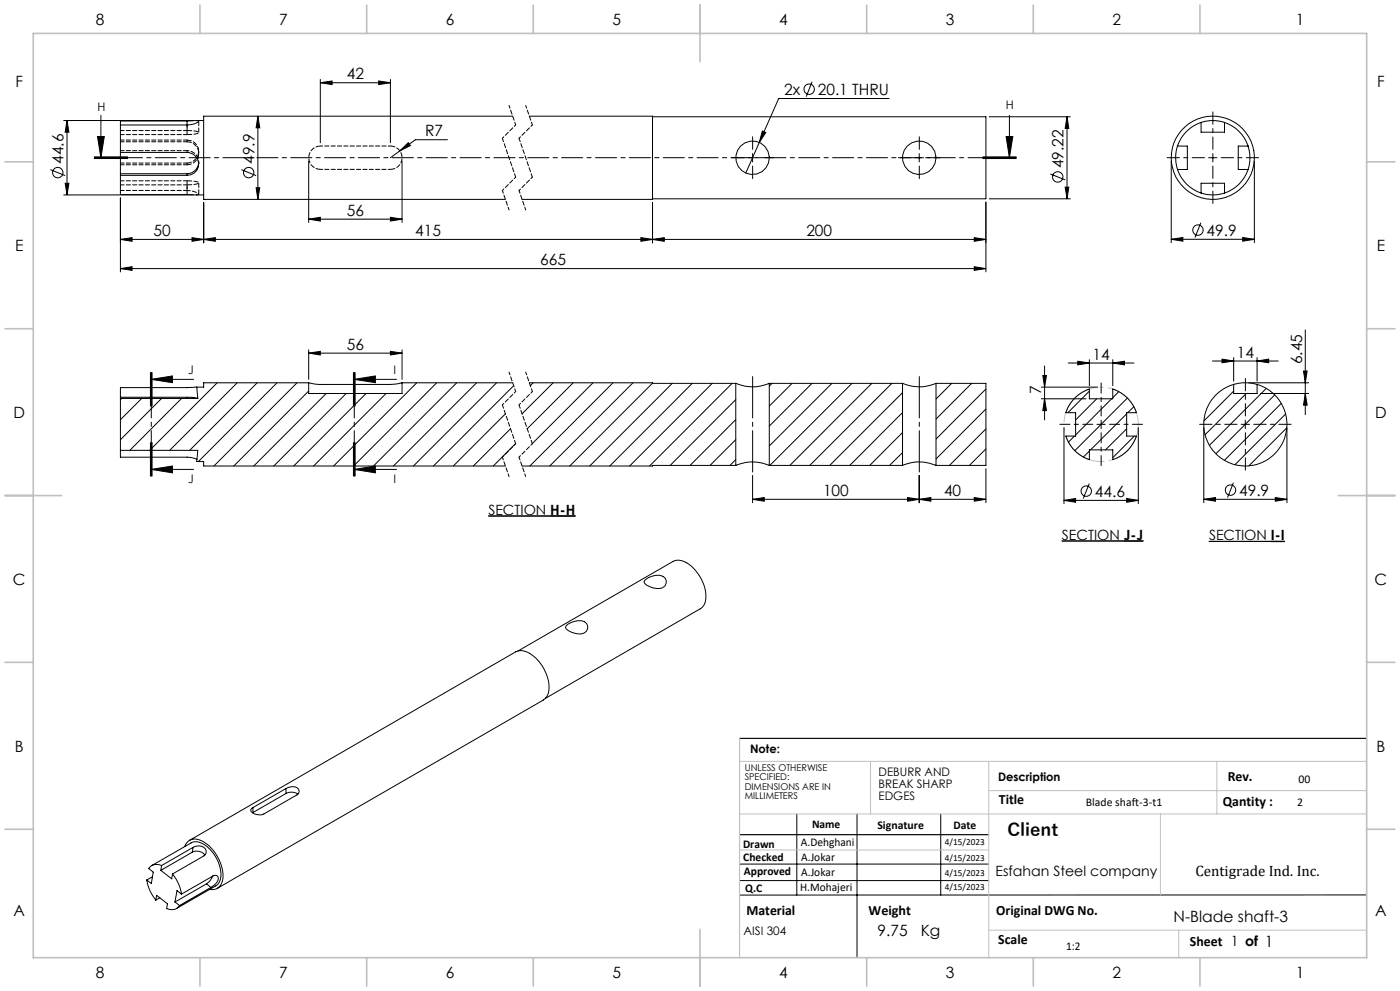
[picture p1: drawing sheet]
<svg xmlns="http://www.w3.org/2000/svg" width="420mm" height="297mm" viewBox="0 0 420 297" stroke-linecap="round" stroke-linejoin="round" font-family="sans-serif">
<g fill="none" stroke="#000" stroke-width=".3">
<path d="M19.1 36.1h38.9M20.1 36.1l.6 3.5h-1.2zM20.1 36.1v22.3M30.3 34.6v12.7M36.1 37.5v8.2M36.1 37.5h20M56.1 36.3h3.5a3.6 3.6 0 0 1-3.5 1.2M56.1 36.3h-20v1.2M56.1 36.3v1.2M59 36.1h2.1M77.4 34.8v25M77.4 34.8l.5 3.5h-1.1z"/>
<path d="M96.1 24.8l3.5-.5v1.1zM96.1 23.8v19M96.1 24.8h21M113.6 24.3l3.5 .5-3.5 .6zM117.1 23.8v19M153.8 34.8h-92.7v25h90.5M158.8 34.8h37v25h-39.2M195.8 35h100v24.6h-100M228.7 39.3l1 .4-1.9 3zM243.6 24.5l-1.7 4.5M266.7 29.5h-33.1l-5.8 13.2M296.8 35h24.3"/>
<path d="M302.8 34.6v12.7M320.1 35v24.6M320.1 35l.5 3.5h-1.1zM360.3 36.7a11.3 11.3 0 0 0-7.1 7.1M360.3 36.7a11.1 11.1 0 0 1 7 0M360.3 36.7v2.9h7v-2.9M367.3 36.7a11.3 11.3 0 0 1 7.1 7.1M15.1 50.8l4.4 1.8M19.1 58.4h38.9M19.5 54.9h1.2l-.6 3.5zM28.3 47.5h10zM28.3 47.3h10"/>
<path d="M28.3 47h10M29.2 40.9h2.1l-1 6.4zM36.1 59.3v22.2M36.1 52.6v5.7l25 .1M36.1 45.7h20a3.4 3.4 0 0 1 3.5 3.4 3.4 3.4 0 0 1-3.5 3.5M36.1 45.7v6.9M36.1 52.6h20M36.1 52.1h20M56.1 52.1v.5M59.6 48.8a3.5 3.5 0 0 1-3.5 3.3M72.4 50.8l4.4 1.8M76.8 56.3h1.1l-.5 3.5z"/>
<path d="M92.6 48.3v18.4M119.9 45.2l2.6-2.4 .6 .8zM119.9 45.2l-2.8 2.1M120.6 48.3v18.4M134.2 41.9h-9.6l-4.7 3.3M224.5 47.3h2.5M225.8 46v2.5M227.8 42.7l-4.1 9.2M274.5 47.3h2.5M275.8 46v2.5M294.9 47.3h10M294.9 47h10"/>
<path d="M294.9 47.5h10M296.8 59.6h24.3M301.8 40.9h2l-1 6.4zM315.1 52.1l4.4 1.8M319.5 56.1h1.1l-.5 3.5zM351.4 48.3v24.4M353.2 50.8a11.1 11.1 0 0 0 7.1 7.1M353.2 43.8a11.8 11.8 0 0 0 0 7M353.2 43.8h3v7h-3M360.3 57.9a11.1 11.1 0 0 0 7 0M360.3 57.9v-3h7v3M362.6 47.3h2.5"/>
<path d="M363.9 46v2.5M374.4 50.8a11.1 11.1 0 0 1-7.1 7.1M374.4 43.8a11.8 11.8 0 0 1 0 7M374.4 43.8h-2.9v7h2.9M376.3 48.3v24.4M36.1 71.8l3.5-.6v1.1zM36.1 71.8h259.7M57.6 71.2l3.5 .6-3.5 .5zM61.1 71.8l3.5-.6v1.1zM61.1 60.7v12.1M92.6 65.7l3.5-.6v1.1zM92.6 65.7h28"/>
<path d="M117.1 65.1l3.5 .6-3.5 .5zM192.3 71.2l3.5 .6-3.5 .5zM195.8 71.8l3.5-.6v1.1zM195.8 60.7v12.1M292.3 79.9l3.5 .6-3.5 .5zM292.3 71.2l3.5 .6-3.5 .5zM295.8 60.6v20.9M351.4 71.7l3.5-.5v1.1zM351.4 71.7h24.9M360.3 66.7l-1.8 4.5M372.8 71.2l3.5 .5-3.5 .6zM36.1 80.5l3.5-.6v1.1z"/>
<path d="M36.1 80.5h259.7M391.6 98.9v25.4M36.1 119.1h21l2.2 .3M36.1 119.4h23.2M36.5 119.4l-.4 .4M42.5 119.4l-6.4 6.4M45.1 111.7v10M45.4 113.7h12.7M45.4 113.7l6.3-1v2zM45.4 111.7v10M45.6 111.7v10M48.5 119.4l-12.4 12.4"/>
<path d="M54.5 119.4l-15.6 15.6M59 116l-22.9 .2v20.8h20l1.1 .1 1.9 .6M59 116l.3 3.4M65.2 114.7l-20.3 20.3M71.2 114.7l-20.3 20.3M77.2 114.7l-20.3 20.3M83.1 114.7l-23.6 23.6M89.1 114.7l-24.9 25M92.6 114.7l3 .5h21.5l3.5-.5M92.6 114.7h-31.5v1.3h-2.1M92.6 114.7v3.2h28v-3.2M92.6 105.8l3.5-.5v1.1z"/>
<path d="M92.6 104.8v8.9M92.6 105.8h28M92.6 117.2l-22.5 22.5M97.9 117.9l-21.8 21.8M103.9 117.9l-21.8 21.8M106 111.7v10M106.3 113.7l6.3-1v2zM106.3 113.7h12.7M106.3 111.7v10M106.5 111.7v10M109.8 117.9l-21.7 21.8M115.8 117.9l-21.7 21.8"/>
<path d="M117.1 105.3l3.5 .5-3.5 .6zM120.6 114.7h33.2M120.6 104.8v8.9M125 114.7l-24.9 25M131 114.7l-24.9 25M137 114.7l-25 25M143 114.7l-25 25M149 114.7l-25 25M154.1 115.6l-24.1 24.1M158.8 114.7l61.9 .2M159.9 114.7l-.8 .9M165.9 114.7l-9.3 9.3"/>
<path d="M171.9 114.7l-13.7 13.8M177.9 114.7l-18.2 18.3M183.9 114.7l-24.9 25M189.9 114.7l-25 25M195.8 114.8l-24.9 24.9M201.7 114.9l-24.8 24.8M207.7 114.9l-24.8 24.8M213.7 114.9l-24.8 24.8M219.6 114.9l-24.7 24.8M220.7 114.9a12.7 12.7 0 0 0 10.1 0M220.7 114.9v24.6M220.7 119.8l-19.7 19.7"/>
<path d="M230.8 114.9h40M230.8 114.9v24.6M231.6 114.9l-.8 .8M237.6 114.9l-6.8 6.8M243.6 114.9l-12.8 12.8M249.6 114.9l-18.8 18.8M255.6 114.9l-24.6 24.6M261.5 114.9l-24.5 24.6M267.5 114.9l-24.6 24.6M270.8 114.9a12.7 12.7 0 0 0 10 0M270.8 117.7l-21.9 21.8M270.8 114.9v24.6"/>
<path d="M280.8 114.9h15v24.6h-15M280.8 114.9v24.6M285.5 114.9l-4.7 4.7M291.5 114.9l-10.7 10.7M295.8 116.6l-15 15M312.4 116h16.9M312.4 119.5h13.4M312.8 112.5h1.1l-.5 3.5zM313.4 119.5l.5 3.5h-1.1zM313.4 109.7v16.2M320.5 108.8h19.7M322.7 119.1l2.1-1.6 2-.9v2.9h7v-2.9a11.1 11.1 0 0 1 7.1 7.1h-2.9v7h2.9a11.1 11.1 0 0 1-7.1 7.1v-3h-7v3a11.2 11.2 0 0 1-7-7.1h2.9v-7h-2.9l.3-1a10.4 10.4 0 0 1 2.6-3.6z"/>
<path d="M323.3 108.3l3.5 .5-3.5 .6zM326.8 107.8v7.8M326.8 117.2l-6.4 6.5M329 119.5l-6.3 6.4M333.5 119.5l-10.8 10.8M333.8 108.8l3.5-.5v1.1zM333.8 107.8v7.8M335.6 117.4l-1.8 1.8M338.2 119.3l-15.8 15.8M363.7 108.2h19.8M366.6 107.6l3.5 .6-3.5 .5zM370.1 117.2l-8.9 8.9"/>
<path d="M370.1 115.2a12.5 12.5 0 0 0-6.7 19.2 12.5 12.5 0 0 0 20.4 0 12.5 12.5 0 0 0-6.7-19.2M370.1 115.2a12.7 12.7 0 0 1 7 0M370.1 115.2v2.7h7v-2.7M370.1 107.2v7M373.9 117.9l-12.4 12.4M374.6 114.7h18M377.1 108.2l3.5-.6v1.1zM377.1 107.2v7M378.1 117.9h14.5M379.9 116.4l-17.1 17.1M382.4 118.4l-17.6 17.6M391.1 111.2h1l-.5 3.5z"/>
<path d="M391.6 117.9l.5 3.5h-1zM36.1 135h23.2l-.3 3.3h2.1v1.4h90.5M45.1 132.7v10M45.4 132.7v10M45.6 132.7v10M106 132.7v10M106.3 132.7v10M106.5 132.7v10M151.6 124l-15.6 15.7M153.1 128.5l-11.1 11.2M154.7 133l-6.7 6.7M220.7 139.5a12.4 12.4 0 0 1 10.1 0"/>
<path d="M220.7 139.5l-64.1 .2M220.7 125.8l-13.7 13.7M220.7 131.8l-7.7 7.7M220.7 137.7l-1.7 1.8M230.8 139.5h40M270.8 139.5a12.4 12.4 0 0 1 10 0M270.8 129.6l-9.9 9.9M270.8 123.6l-15.9 15.9M270.8 135.6l-3.9 3.9M295.8 122.6l-15 14.9M295.8 128.5l-11 11M295.8 134.5l-5 5"/>
<path d="M319.2 128.2v22.8M322.3 130.7l-1.8 1.8M326.8 135.2l-1.8 1.8M329.1 127.2h2.5M330.3 125.9v2.5M338 124l-10.8 10.8M338 128.5l-6.4 6.3M340.1 121.9l-1.8 1.8M340.3 130.7l-6.5 6.5M341.5 128.2v22.8M361.1 128.2v22.5M372.4 127.2h2.5"/>
<path d="M373.6 125.9v2.5M384.4 120.9l-17.1 17.1M385.7 124.1l-15.2 15.2M386 128.2l-11.4 11.4M386.1 128.2v22.5M45.4 140.7h12.7M45.4 140.7l6.3-1v2zM106.3 140.7l6.3-1v2zM106.3 140.7h12.7M146.5 154.6h26.1M225.8 149.6l3.5-.5v1.1zM225.8 142.5v8.2"/>
<path d="M225.8 149.6h70M272.3 149.1l3.5 .5-3.5 .6zM275.8 149.6l3.5-.5v1.1zM275.8 142.5v8.2M292.3 149.1l3.5 .5-3.5 .6zM295.8 140.5v10.2M319.2 150l3.5-.6v1.1zM319.2 150h22.3M326.8 145l-1.8 4.4M338 149.4l3.5 .6-3.5 .5zM361.1 149.6l3.5-.5v1.1zM361.1 149.6h25"/>
<path d="M370 144.7l-1.7 4.4M382.6 149.1l3.5 .5-3.5 .6zM193.4 174a4.7 4.7 0 0 1 6.2-.7 2.15 2.15 0 0 1-.3 2.5 2.15 2.15 0 0 1-2.5 .6 4.7 4.7 0 0 1-3.6-2zM318.6 162.1h24.4M318.6 162.2h18.6M362.7 162.2h22.7M362.7 162.3h18.6M155.4 195.1l46.5-26.8a4.7 4.7 0 0 1 5.5 1.3 11.5 11.5 0 0 1 4 11.3l-1.1 1.4-46.7 27M169.8 187.6a5.7 5.7 0 0 1 5.6-1.3 1.97 1.97 0 0 1 .8 2.3 1.97 1.97 0 0 1-1.9 1.4 5 5 0 0 1-4.6-2zM85.8 236.3a2.94 2.94 0 0 1 3.8 .3 1.23 1.23 0 0 1-.5 1.6l-9.9 5.7a3.3 3.3 0 0 1-4-1l.1-.4 .6-.5M85.8 237.8a3.4 3.4 0 0 1 3.6 .2M85.8 236.3l-9.9 5.7"/>
<path d="M85.8 237.8l-9.9 5.7M85.8 236.3v1.5M45.5 259.4l11.8-6.8a4.8 4.8 0 0 1 5.7 1.9 10.4 10.4 0 0 1 3 9.3l-.5 1.1-.8 .6-11.7 6.8M48.5 259.4a2.93 2.93 0 0 0-3.9 .9l1.4 1.1-.6 3.4-1.4-1.1M48.5 259.4l-.2 1.4M55.5 253.7a3.3 3.3 0 0 1 5.2-1.6 12.3 12.3 0 0 1 6 12 3.1 3.1 0 0 1-3.8 2.5M56.9 251.8l97.8-56.4a4.4 4.4 0 0 1 4.8 .8 12.5 12.5 0 0 1 5.1 11.1l-.5 1.3-1.1 1.2-97.8 56.4M57.7 255.4a3 3 0 0 1 3.8 .9M57.7 255.4l-9.4 5.4M57.9 254l.3-.2a2.55 2.55 0 0 1 3.6 1.1l-.2 1.2-.4 .4-9.4 5.4M57.9 254l-9.4 5.4M57.9 254l-.2 1.4"/>
<path d="M75.9 242v1.5M75.9 243.5l-.1 .1M221.9 259h74.7M239 243.9v24.3M257.1 243.9v43.1M282.2 243.9v24.3M44 263.7a12.7 12.7 0 0 0 2.7 6.1M45.8 262.7l-1.8 1M46.7 269.8l.3-1.5 3.2 2.6-.2 1.4a2.99 2.99 0 0 0 3.9-.9M47.9 269.1l-1.2 .7M48.3 260.8l3.2 2.6 .3-1.5M51.8 261.9a12.2 12.2 0 0 1 2.6 6.1"/>
<path d="M52.5 270.3l1.4 1.1M54.4 268l-1.3-1.1-.6 3.4M61.9 264.9l-9.4 5.4M61.9 264.9l1.4 1.1M63.3 266l.6-.4a2.97 2.97 0 0 0 1.5-2.7 1.03 1.03 0 0 0-1.5-.4l-9.5 5.5M63.3 266l-9.4 5.4M63.8 262.6l-.8 1.3-1.1 1M221.9 263.9h74.7M410 268.2h-188.1"/>
<circle cx="242.7" cy="26.7" r="1.55"/>
<circle cx="17.3" cy="51.7" r="1.56"/>
<circle cx="74.6" cy="51.7" r="1.55"/>
<circle cx="225.8" cy="47.3" r="5"/>
<circle cx="275.8" cy="47.3" r="5"/>
<circle cx="317.3" cy="53" r="1.55"/>
<circle cx="363.8" cy="47.3" r="12.5"/>
<circle cx="359.4" cy="69" r="1.55"/>
<circle cx="325.9" cy="147.2" r="1.56"/>
<circle cx="369.1" cy="146.9" r="1.55"/>
</g>
<path d="M165.1 154.7h7.5M337.2 162.2h5.8M381.3 162.3h4.1" fill="none" stroke="#000" stroke-width=".4"/>
<path d="M341.4 125.8a11.2 11.2 0 0 0-17.5-7.7 11.2 11.2 0 0 0 1.5 19.1 11.2 11.2 0 0 0 16.1-10.4l-.1-1" fill="none" stroke="#c0c0c0" stroke-width=".3" stroke-dasharray="15.2 1.3 1.3 1.3" stroke-dashoffset="1.2" stroke-linecap="butt"/>
<path d="M223.3 47.3h-3.8M225.8 44.8v-3.8M225.8 49.8v3.7M228.3 47.3h3.8M273.3 47.3h-3.8M275.8 44.8v-3.8M275.8 49.8v3.7M278.3 47.3h3.8" fill="none" stroke="#000" stroke-width=".3" stroke-dasharray="15.2 1.3 1.3 1.3"/>
<path d="M225.8 112.9v28.6M275.8 112.9v28.6" fill="none" stroke="#000" stroke-width=".3" stroke-dasharray="15.2 1.3 1.3 1.3" stroke-dashoffset="2.8"/>
<path d="M361.4 47.3h-11.3M363.9 44.8v-11.3M363.9 49.8v11.2M366.4 47.3h11.2M371.1 127.2h-11.2M373.6 124.7v-11.3M373.6 129.7v11.2M376.1 127.2h11.2" fill="none" stroke="#000" stroke-width=".3" stroke-dasharray="15.2 1.3 1.3 1.3" stroke-dashoffset="11.5"/>
<path d="M327.8 127.2h-9.9M330.3 124.7v-9.9M330.3 129.7v9.9M332.8 127.2h9.9" fill="none" stroke="#000" stroke-width=".3" stroke-dasharray="15.2 1.3 1.3 1.3" stroke-dashoffset="12.2"/>
<path d="M152.7 31.6l2 5.8M157.7 31.6l2 5.8M150.7 57.1l2 5.8M155.7 57.1l2 5.8M152.7 111.5l2 5.8M157.7 111.5l2 5.8M150.7 137l2 5.8M155.7 137l2 5.8" fill="none" stroke="#000" stroke-width=".3" stroke-dasharray="1.3 .6" stroke-dashoffset=".4"/>
<path d="M154.7 37.4l-4 4M159.7 37.4l-4 4M59.6 48.8a3.5 3.5 0 0 0-3.5-3.7M154.7 53.1l-4 4M159.7 53.1l-4 4M154.7 117.3l-4 4M159.7 117.3l-4 4M154.7 133l-4 4M159.7 133l-4 4" fill="none" stroke="#000" stroke-width=".3" stroke-dasharray="1.3 .6" stroke-dashoffset=".7"/>
<g fill="none" stroke="#000" stroke-width=".3" stroke-dasharray="1.3 .6" stroke-dashoffset=".2">
<path d="M56.1 39.1h-20M36.1 57.1h20M36.1 42h20M36.1 40.3h20M36.1 54.2h20M36.1 42.5h20M56.1 48.9h-20M56.1 45.1h-20M56.1 55.4h-20M56.1 49.4h-20M150.7 41.4l4 11.7M155.7 41.4l4 11.7"/>
<path d="M150.7 121.3l4 11.7M155.7 121.3l4 11.7"/>
</g>
<path d="M304.9 47.3h-276.6" fill="none" stroke="#000" stroke-width=".3" stroke-dasharray="6.3 1.3 1.3 1.3" stroke-dashoffset="2"/>
<path d="M45.4 111.7v31M106.3 111.7v31" fill="none" stroke="#000" stroke-width=".3" stroke-dasharray="6.3 1.3 1.3 1.3" stroke-dashoffset="2.9"/>
<path d="M221.9 221.3h188.1M221.9 250.2h74.7" fill="none" stroke="#000" stroke-width=".35"/>
<path d="M221.9 228.2h188.1M261.2 228.2v15.7M296.6 228.2v58.8M296.6 237h113.4M365.1 228.2v15.7M221.9 243.9h188.1M221.9 254.7h74.7M348.1 243.9v24.3M296.6 278.8h113.4M353.6 278.8v8.2" fill="none" stroke="#c0c0c0" stroke-width=".3"/>
<path d="M221.9 221.3v65.7" fill="none" stroke="#c0c0c0" stroke-width=".35"/>
<g fill="none" stroke="#c0c0c0" stroke-width=".5">
<path d="M10 10h400v277h-400zM60 1.5v8.5M110 1.5v8.5M160 1.5v8.5M210 1.5v17M260 1.5v8.5M310 1.5v8.5M360 1.5v8.5M1.5 48.5h8.5M410 48.5h8.5M1.5 98.5h8.5M410 98.5h8.5"/>
<path d="M1.5 148.5h17M401.5 148.5h17M1.5 198.5h8.5M410 198.5h8.5M1.5 248.5h8.5M410 248.5h8.5M210 278.5v17M60 287v8.5M110 287v8.5M160 287v8.5M260 287v8.5M310 287v8.5"/>
<path d="M360 287v8.5"/>
</g>
<g fill="#000">
<path d="M113.6 24.3l3.5 .5-3.5 .6zM96.1 24.8l3.5-.5v1.1zM292.3 79.9l3.5 .6-3.5 .5zM36.1 80.5l3.5-.6v1.1zM117.1 105.3l3.5 .5-3.5 .6zM92.6 105.8l3.5-.5v1.1zM292.3 149.1l3.5 .5-3.5 .6zM275.8 149.6l3.5-.5v1.1zM272.3 149.1l3.5 .5-3.5 .6zM225.8 149.6l3.5-.5v1.1z"/>
<path d="M320.1 35l.5 3.5h-1.1zM319.5 56.1h1.1l-.5 3.5zM77.4 34.8l.5 3.5h-1.1zM76.8 56.3h1.1l-.5 3.5zM20.1 36.1l.6 3.5h-1.2zM19.5 54.9h1.2l-.6 3.5z"/>
<path d="M301.8 40.9h2l-1 6.4zM29.2 40.9h2.1l-1 6.4z"/>
<path d="M92.6 65.7l3.5-.6v1.1zM117.1 65.1l3.5 .6-3.5 .5zM228.7 39.3l-.9 3.4 1.9-3zM119.9 45.2l3.2-1.6-.6-.8zM36.1 71.8l3.5-.6v1.1zM57.6 71.2l3.5 .6-3.5 .5zM61.1 71.8l3.5-.6v1.1zM192.3 71.2l3.5 .6-3.5 .5zM195.8 71.8l3.5-.6v1.1zM292.3 71.2l3.5 .6-3.5 .5zM351.4 71.7l3.5-.5v1.1zM372.8 71.2l3.5 .5-3.5 .6z"/>
<path d="M45.4 113.7l6.3-1v2zM45.4 140.7l6.3-1v2z"/>
<path d="M106.3 113.7l6.3-1v2zM106.3 140.7l6.3-1v2z"/>
<path d="M312.8 112.5h1.1l-.5 3.5zM313.4 119.5l.5 3.5h-1.1z"/>
<path d="M323.3 108.3l3.5 .5-3.5 .6zM333.8 108.8l3.5-.5v1.1z"/>
<path d="M377.1 108.2l3.5-.6v1.1zM366.6 107.6l3.5 .6-3.5 .5zM338 149.4l3.5 .6-3.5 .5zM319.2 150l3.5-.6v1.1z"/>
<path d="M391.6 117.9l.5 3.5h-1zM391.1 111.2h1l-.5 3.5z"/>
<path d="M382.6 149.1l3.5 .5-3.5 .6zM361.1 149.6l3.5-.5v1.1z"/>
</g>
<path d="M56.1 42a3.4 3.4 0 0 1 3.5 3.4 3.4 3.4 0 0 1-3.5 3.5M56.1 45.1v.6M56.1 42.5a3.4 3.4 0 0 1 3.5 3.4 3.4 3.4 0 0 1-3.5 3.5M56.1 49.4v-.5M56.1 42.5v-.5M59.6 49.2v-.6M59.6 45.9v-.6" fill="none" stroke="#000" stroke-width=".3" stroke-dasharray="1.3 .6"/>
<path d="M56.1 57.1a4.5 4.5 0 0 1 3.5 1.2l-.6 .1" fill="none" stroke="#000" stroke-width=".3" stroke-dasharray="1.3 .6" stroke-dashoffset=".3"/>
<path d="M59.6 39.7v-3.4M56.1 40.3l2.2-.1 1.3-.5-1.3-.4-2.2-.2M56.1 54.2l2.2 .1 1.3 .5-1.3 .5-2.2 .1M59.6 58.2v-3.4M96.1 43.8a3.5 3.5 0 0 0-3.5 3.5 3.5 3.5 0 0 0 3.5 3.5M117.1 50.8a3.5 3.5 0 0 0 3.5-3.5 3.5 3.5 0 0 0-3.5-3.5" fill="none" stroke="#000" stroke-width=".3" stroke-dasharray="1.3 .6" stroke-dashoffset="-.1"/>
<path d="M56.1 40.3v-2.9M56.1 55.4v2.9M56.1 54.2v2.9" fill="none" stroke="#000" stroke-width=".3" stroke-dasharray="1.3 .6" stroke-dashoffset=".1"/>
<path d="M96.1 50.8h21M117.1 43.8h-21" fill="none" stroke="#000" stroke-width=".3" stroke-dasharray="1.3 .6" stroke-dashoffset=".6"/>
<path d="M56.1 39.1v-1.7" fill="none" stroke="#000" stroke-width=".3" stroke-dasharray="1.3 .6" stroke-dashoffset=".8"/>
<text font-size="5.3" x="302.2" y="250.7">Client</text>
<g font-size="4.7">
<text x="28.7" y="7.6">8</text>
<text x="83.7" y="7.6">7</text>
<text x="133.7" y="7.6">6</text>
<text x="183.7" y="7.6">5</text>
<text x="233.7" y="7.6">4</text>
<text x="283.7" y="7.6">3</text>
<text x="333.7" y="7.6">2</text>
<text x="388.7" y="7.6">1</text>
<text x="104" y="23.8">42</text>
<text x="4.6" y="26.1">F</text>
<text x="235.2" y="28.4">2x</text>
<text x="245.3" y="28.4">20.1 THRU</text>
<text x="413.1" y="26.1">F</text>
<text x="127.5" y="40.8">R7</text>
<text x="19.1" y="49.1" transform="rotate(-90 19.1 49.1)">44.6</text>
<text x="76.3" y="49.1" transform="rotate(-90 76.3 49.1)">49.9</text>
<text x="319" y="50.4" transform="rotate(-90 319 50.4)">49.22</text>
<text x="104" y="64.7">56</text>
<text x="46" y="70.7">50</text>
<text x="124.6" y="70.7">415</text>
<text x="241.9" y="70.7">200</text>
<text x="362" y="70.6">49.9</text>
<text x="4.5" y="75.3">E</text>
<text x="413" y="75.3">E</text>
<text x="162.1" y="79.5">665</text>
<text x="104" y="104.8">56</text>
<text x="327.8" y="107.8">14</text>
<text x="371" y="107.1">14</text>
<text x="390.6" y="109.2" transform="rotate(-90 390.6 109.2)">6.45</text>
<text x="312.4" y="118.2" transform="rotate(-90 312.4 118.2)">7</text>
<text x="4" y="125.3">D</text>
<text x="412.5" y="125.3">D</text>
<text x="246.9" y="148.6">100</text>
<text x="283.2" y="148.6">40</text>
<text x="328.5" y="148.9">44.6</text>
<text x="371.7" y="148.6">49.9</text>
<text x="3.9" y="175.3">C</text>
<text x="412.4" y="175.3">C</text>
<text x="4.4" y="225.3">B</text>
<text x="412.9" y="225.3">B</text>
<text x="4" y="274.6">A</text>
<text x="412.5" y="274.6">A</text>
<text x="263.3" y="280.5">9.75</text>
<text x="276.2" y="280.5">Kg</text>
<text x="352.1" y="276.4">N-Blade shaft-3</text>
<text x="28.7" y="293.1">8</text>
<text x="83.7" y="293.1">7</text>
<text x="133.7" y="293.1">6</text>
<text x="183.7" y="293.1">5</text>
<text x="233.7" y="293.1">4</text>
<text x="283.7" y="293.1">3</text>
<text x="333.7" y="293.1">2</text>
<text x="388.7" y="293.1">1</text>
</g>
<text font-size="4.5" x="358.6" y="262.6">Centigrade Ind. Inc.</text>
<g font-size="4.2">
<text x="146.5" y="154.2">SECTION H-H</text>
<text x="318.6" y="161.7">SECTION J-J</text>
<text x="362.7" y="161.8">SECTION I-I</text>
<text x="368.3" y="234.1">Rev.</text>
<text x="299.7" y="240.9">Title</text>
<text x="366.8" y="241.6">Qantity :</text>
<text x="298.6" y="262.6">Esfahan Steel company</text>
<text x="223.9" y="274.2">Material</text>
<text x="260.6" y="274.2">Weight</text>
<text x="298.9" y="274.2">Original DWG No.</text>
<text x="299.5" y="282.8">Scale</text>
<text x="357" y="283.6">Sheet 1 of 1</text>
</g>
<g font-size="3.5">
<text x="29.2" y="33.4">H</text>
<text x="301.7" y="32.5">H</text>
<text x="56.4" y="112.1">J</text>
<text x="118" y="112.1">I</text>
<text x="56.4" y="144.9">J</text>
<text x="118" y="144.9">I</text>
<text x="225" y="225.7">Note:</text>
<text x="263.6" y="232.6">DEBURR AND</text>
<text x="263.6" y="236.1">BREAK SHARP</text>
<text x="263.6" y="239.7">EDGES</text>
<text x="299.4" y="234.1">Description</text>
<text x="389.6" y="234.7">00</text>
<text x="325.8" y="241.6">Blade shaft-3-t1</text>
<text x="389.2" y="241.6">2</text>
<text x="243.6" y="248.1">Name</text>
<text x="263.2" y="248.5">Signature</text>
<text x="286" y="248.5">Date</text>
<text x="222.9" y="254">Drawn</text>
<text x="240.3" y="253.6">A.Dehghani</text>
<text x="240.4" y="257.9">A.Jokar</text>
<text x="223" y="258.1">Checked</text>
<text x="223.2" y="262.1">Approved</text>
<text x="240.4" y="262.4">A.Jokar</text>
<text x="223.6" y="267.4">Q.C</text>
<text x="240.1" y="267.1">H.Mohajeri</text>
<text x="223.1" y="280.2">AISI 304</text>
<text x="319.8" y="284.6">1:2</text>
</g>
<g font-size="2.8">
<text x="223.4" y="231">UNLESS OTHERWISE</text>
<text x="223.4" y="233.8">SPECIFIED:</text>
<text x="223.4" y="236.7">DIMENSIONS ARE IN</text>
<text x="223.4" y="239.5">MILLIMETERS</text>
<text x="283.5" y="253.2">4/15/2023</text>
<text x="283.5" y="258.1">4/15/2023</text>
<text x="283.5" y="262.7">4/15/2023</text>
<text x="283.5" y="266.6">4/15/2023</text>
</g>
</svg>
